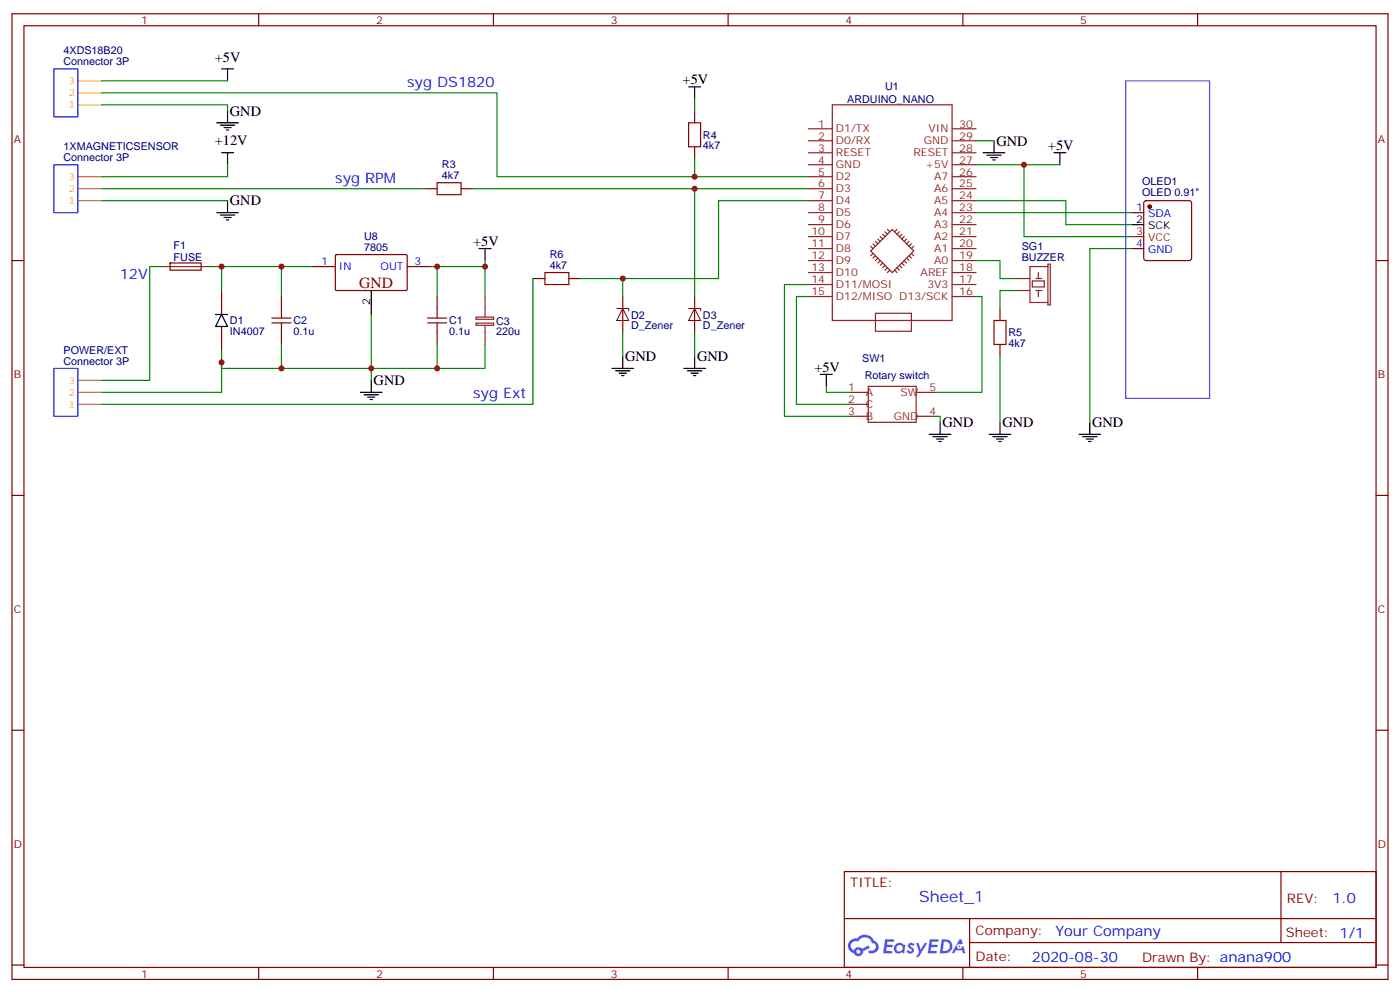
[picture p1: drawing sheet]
<svg xmlns="http://www.w3.org/2000/svg" width="412mm" height="292mm" viewBox="0 0 412 292" stroke-linecap="round" stroke-linejoin="round" font-family="sans-serif">
<g fill="none" stroke="#870000" stroke-width=".35">
<path d="M3.5 4.1h405.4v284.3h-405.4zM7.1 7.6h398.2v277.3h-398.2zM76.2 4.1v3.5M145.3 4.1v3.5M214.5 4.1v3.5M283.6 4.1v3.5M352.8 4.1v3.5M3.5 76.7h3.6M405.3 76.7h3.6M3.5 145.9h3.6M405.3 145.9h3.6M3.5 215h3.6"/>
<path d="M405.3 215h3.6M248.7 256.6h156.6v28.3h-156.6zM377.3 256.7v20.8M248.7 270.5h156.5M285.6 277.5h119.6M285.6 270.5v14.1M3.5 284.2h3.6M76.2 284.9v3.5M145.3 284.9v3.5M214.5 284.9v3.5M283.6 284.9v3.5M352.8 284.9v3.5"/>
<path d="M405.3 284.2h3.6"/>
</g>
<g fill="#5487ff">
<path d="M267.7 277.8a1.22 1.22 0 0 1 1.7 .3l-.4 .6a.47 .47 0 0 0-.3-.4 .47 .47 0 0 0-.5 .1l.1 .3a1.14 1.14 0 0 1 .8 1.7 1.14 1.14 0 0 1-1.9 0l-.2-.2 .5-.5 .7 .4a.29 .29 0 0 0 .3-.2 .29 .29 0 0 0-.2-.4 1.04 1.04 0 0 1-.6-1.7z"/>
<path d="M260.7 276.6h2.4l.3 .2-.2 .5h-1.8l-.1 .9h1.5l.3 .3-.3 .4h-1.6l-.2 1.1 1.7 .1 .2 .3-.2 .3h-2.6z"/>
<path d="M273.8 276.6h2.4l.3 .2-.1 .5h-1.8l-.2 .9h1.6l.3 .3-.4 .4h-1.6l-.1 1.1 1.7 .1 .2 .3-.2 .3h-2.6z"/>
<path d="M282.6 276.6h.7l.3 1.2-.6 .3a.69 .69 0 0 0-1 .3 .69 .69 0 0 0 .4 1 .69 .69 0 0 0 .9-.6l.5-.3 .6 2.2h-.8l-.2-.9h-1.8l-.5 .9h-.8z"/>
<path d="M269.8 277.7h.8l.6 1.8 1.1-1.8h.9l-2.6 4.1h-.8l.9-1.5z"/>
<path d="M277.4 276.6l-.6 4.1h1.3a2.11 2.11 0 0 0 2.5-2.1 2.11 2.11 0 0 0-2.5-2zM278.1 277.3a1.39 1.39 0 0 1 1.7 1.4 1.39 1.39 0 0 1-1.8 1.3h-.3z"/>
<path d="M263.7 278.2a1.54 1.54 0 0 0-.1 2.1 1.54 1.54 0 0 0 2.2 .2l.6 .2 .3-2.3-.2-.2-.4-.1a1.49 1.49 0 0 0-2.4 .1zM264 279.2a.94 .94 0 0 1 1.8 0 .94 .94 0 0 1-1.8 0z"/>
<path d="M250.4 276.9a2.18 2.18 0 0 0 1.1 3.8 1.44 1.44 0 0 0 1.6 .9 1.44 1.44 0 0 0 1.2-1.5l2-1-.5-.7-1.9 .9a1.47 1.47 0 0 0-2.4 .5 1.39 1.39 0 0 1-.7-2 1.39 1.39 0 0 1 2-.4 2.12 2.12 0 0 1 2.2-1.3 2.12 2.12 0 0 1 1.9 1.6 1.14 1.14 0 0 1 1.1 1.5 1.14 1.14 0 0 1-1.7 .7 .43 .43 0 0 0-.5 .3 .43 .43 0 0 0 .4 .5 1.98 1.98 0 0 0 2.5-1.2 1.98 1.98 0 0 0-1.2-2.5 3.1 3.1 0 0 0-5.3-.7l-.9 .1zM252.3 280.2a.55 .55 0 0 1 1.1 0 .55 .55 0 0 1-1.1 0z"/>
<circle cx="282.6" cy="278.7" r=".26"/>
</g>
<g fill="none" stroke="#8c2424" stroke-width=".35">
<path d="M238.1 37.9h7.1M245.2 30.9h35.3v63.5h-35.3zM280.5 37.9h7M238.1 59.1h7.1M238.1 55.6h7.1M238.1 52h7.1M238.1 48.5h7.1M238.1 45h7.1M238.1 41.5h7.1M280.5 59.1h7M280.5 55.6h7M280.5 52h7"/>
<path d="M280.5 48.5h7M280.5 45h7M280.5 41.5h7M47.6 78.5h14.1M238.1 76.7h7.1M238.1 73.2h7.1M238.1 69.7h7.1M238.1 66.1h7.1M238.1 62.6h7.1M256.5 73.9l6.3-6.3 6.4 6.3-6.4 6.4zM256.5 72.5l.7 .7M257.2 74.6l-.7 .7"/>
<path d="M257.2 71.8l.7 .7M257.9 71.1l.7 .7M257.9 75.3l-.7 .7M258.6 70.4l.7 .7M258.6 76l-.7 .7M259.3 69.7l.7 .7M259.3 76.7l-.7 .7M260 69l.7 .7M260 77.4l-.7 .7M260.7 68.3l.7 .7M260.7 78.1l-.7 .7M261.4 67.6l.7 .7"/>
<path d="M261.4 78.8l-.7 .8M262.1 79.6l-.7 .7M263.5 79.6l.7 .7M264.2 78.8l.7 .8M264.2 67.6l-.7 .7M264.9 78.1l.7 .7M264.9 68.3l-.7 .7M265.6 77.4l.7 .7M265.6 69l-.7 .7M266.3 76.7l.8 .7M266.3 69.7l-.7 .7M267.1 76l.7 .7"/>
<path d="M267.1 70.4l-.8 .7M267.8 75.3l.7 .7M267.8 71.1l-.7 .7M268.5 74.6l.7 .7M268.5 71.8l-.7 .7M269.2 72.5l-.7 .7M280.5 76.7h7M280.5 73.2h7M280.5 69.7h7M280.5 66.1h7M280.5 62.6h7M308.7 78.5h-5.3v10.6h5.3"/>
<path d="M308.7 77.8h.7v12h-.7zM140.2 93.4h5.2v.6h-5.2zM140.2 95.1h5.2v.7h-5.2zM142.9 87.3v6M142.9 95.8v5.6M238.1 83.8h7.1M238.1 80.3h7.1M238.1 87.3h7.1M257.9 92.3h10.6v5.2h-10.6zM280.5 83.8h7M280.5 80.3h7M280.5 87.3h7"/>
<path d="M299.9 82h3.5M299.9 85.5h3.5M304.1 82.7h3.5v1.8h-3.5zM305.2 82h1.7M305.2 85.5h1.7M305.9 80.3v1.7M305.9 85.5v1.8M250.5 115.5h5.3M250.5 119.1h5.3M255.8 113.8h14.1v10.6h-14.1zM269.9 115.5h5.3M250.5 122.6h5.3"/>
<path d="M269.9 122.6h5.3"/>
</g>
<g fill="none" stroke="#870000" stroke-width=".35">
<path d="M204.6 32.6v3.6M125.2 55.6h3.6M135.8 55.6h3.5M204.6 43.2v3.5M337.1 59.3l.5-.2h12.7l.5 .2 .2 .5v16.2l-.2 .5-.5 .2h-12.7l-.5-.2-.2-.5v-16.2zM50.1 77.4h9.1l.1 2.1-9.2 .1zM91.7 78.5h7.1M98.8 75.1l.3-.1h20.7l.1 .3v10.1l-.3 .1h-20.6l-.2-.3zM119.9 78.5h7.1M333.4 62.6h3.5M333.4 73.2h3.5M65.3 85.5v7.1"/>
<path d="M65.3 96.1v7.1M82.9 87.3v3.5M82.9 97.9v3.5M128.8 87.3v3.5M128.8 97.9v3.5M157 82h3.5M167.6 82h3.5M294.6 90.8v3.6M294.6 101.4v3.6"/>
</g>
<circle cx="338.7" cy="60.9" r=".53" fill="#870000" stroke="#870000" stroke-width=".35"/>
<g fill="none" stroke="#000" stroke-width=".35">
<path d="M63.9 36.2h6.3M64.9 36.9h4.2M65.3 20.3h3.5M66 37.6h2.1M66.7 38.3h.7M67 20.3v3.5M67 32.6v3.6M202.8 25.6h3.6M204.6 25.6v3.5M65.3 45h3.5M67 45v3.5M67 59.1v3.5"/>
<path d="M289.6 45h6.4M290.7 45.7h4.2M291.7 46.4h2.2M292.5 47.1h.7M292.8 41.5v3.5M310.4 45h3.6M312.2 45v3.5M63.9 62.6h6.3M64.9 63.3h4.2M66 64h2.1M66.7 64.7h.7M141.1 73.2h3.5"/>
<path d="M142.9 73.2v3.5M333.4 66.1h3.5M63.5 92.6h3.5M65.3 92.6l1.7 3.5h-3.5zM109.4 85.5v7.1M106.2 115.5h6.3M107.2 116.2h4.3M108.3 116.9h2.1M109 117.7h.7M109.4 112v3.5M180.3 108.5h6.3M181.3 109.2h4.3"/>
<path d="M182.4 109.9h2.1M183.1 110.6h.7M183.4 105v3.5M201.4 108.5h6.4M202.5 109.2h4.2M203.6 109.9h2.1M204.3 110.6h.7M204.6 105v3.5M241.7 110.2h3.5M243.4 110.2v3.6M273.8 127.9h6.3M274.8 128.6h4.2"/>
<path d="M275.9 129.3h2.1M276.6 130h.7M276.9 124.4v3.5M291.4 127.9h6.3M292.5 128.6h4.2M293.5 129.3h2.1M294.2 130h.7M294.6 124.4v3.5M317.9 127.9h6.3M318.9 128.6h4.2M320 129.3h2.1M320.7 130h.7"/>
<path d="M321 124.4v3.5"/>
</g>
<path d="M333.4 69.7h3.5" fill="none" stroke="#f00" stroke-width=".35"/>
<g fill="none" stroke="#008700" stroke-width=".35">
<path d="M30 27.3h116.4v24.7h58.2M30 30.9h37v1.7M30 23.8h37M204.6 29.1v3.5M30 59.1h37M30 55.6h95.2M67 48.5v3.5h-37M139.3 55.6h65.3v31.7M204.6 46.7v5.3h33.5M204.6 55.6h33.5M238.1 59.1h-26.4v22.9h-40.6M287.5 59.1h26.5v7h19.4"/>
<path d="M287.5 41.5h5.3M287.5 48.5h24.7M301.6 48.5v21.2h31.8M47.6 78.5h-3.5v33.5h-14.1M61.7 78.5h30M65.3 78.5v7M82.9 78.5v8.8M127 78.5h1.8v8.8M142.9 76.7v1.8h-14.1M142.9 78.5v8.8M287.5 76.7h7.1v5.3h5.3M287.5 62.6h45.9"/>
<path d="M333.4 73.2h-12.4v51.2M109.4 92.6v19.4M157 82v37.1h-127M183.4 82v5.3M183.4 97.9v7.1M204.6 97.9v7.1M238.1 87.3h-3.5v31.8h15.9M238.1 83.8h-7v38.8h19.4M287.5 87.3h1.8v28.2h-14.1M299.9 85.5h-5.3v5.3M65.3 106.7v8.8h-35.3M82.9 101.4v7.1"/>
<path d="M128.8 101.4v7.1h-63.5v-5.3M142.9 101.4v7.1h-14.1M243.4 113.8v1.7h7.1M294.6 105v19.4M275.2 122.6h1.7v1.8"/>
</g>
<path d="M202.8 36.2h3.6v7h-3.6zM128.8 53.8h7v3.5h-7zM80.1 95.1h5.6M80.1 93.7h5.6M82.9 90.8v2.9M82.9 95.1v2.8M125.9 95.1h5.7M125.9 93.7h5.7M128.8 90.8v2.9M128.8 95.1v2.8M160.5 80.3h7.1v3.5h-7.1zM292.8 94.4h3.5v7h-3.5z" fill="none" stroke="#a10000" stroke-width=".35"/>
<path d="M22.9 30.9h7.1M22.9 27.3h7.1M22.9 23.8h7.1M22.9 59.1h7.1M22.9 55.6h7.1M22.9 52h7.1M22.9 119.1h7.1M22.9 115.5h7.1M22.9 112h7.1" fill="none" stroke="#f90" stroke-width=".35"/>
<path d="M15.9 20.3h7v14.1h-7zM15.9 48.5h7v14.1h-7zM15.9 108.5h7v14.1h-7z" fill="none" stroke="#00f" stroke-width=".35"/>
<path d="M331.6 23.8h24.7v93.5h-24.7z" fill="none" stroke="#90f" stroke-width=".35"/>
<path d="M183.4 87.3v10.6M204.6 87.3v10.6" fill="none" stroke="#850000" stroke-width=".35"/>
<path d="M181.7 90.8h3.5v.7M183.4 90.8l1.8 3.6h-3.5zM202.8 90.8h3.6v.7M204.6 90.8l1.8 3.6h-3.6z" fill="none" stroke="#850000" stroke-width=".29"/>
<g fill="#c00">
<circle cx="65.3" cy="78.5" r=".88"/>
<circle cx="109.4" cy="108.5" r=".88"/>
<circle cx="82.9" cy="78.5" r=".88"/>
<circle cx="82.9" cy="108.5" r=".88"/>
<circle cx="301.6" cy="48.5" r=".88"/>
<circle cx="128.8" cy="78.5" r=".88"/>
<circle cx="204.6" cy="52" r=".88"/>
<circle cx="142.9" cy="78.5" r=".88"/>
<circle cx="65.3" cy="106.7" r=".88"/>
<circle cx="128.8" cy="108.5" r=".88"/>
<circle cx="183.4" cy="82" r=".88"/>
<circle cx="204.6" cy="55.6" r=".88"/>
</g>
<text font-size="4.6" fill="#800" x="105.8" y="84.8">GND</text>
<text font-size="4.6" fill="#00f" x="270.8" y="265.7">Sheet_1</text>
<g font-size="4.2">
<text x="63.2" y="18.1">+5V</text>
<text x="201.1" y="24.9">+5V</text>
<text x="67.7" y="34">GND</text>
<text x="63.2" y="42.8">+12V</text>
<text x="293.5" y="42.9">GND</text>
<text x="308.7" y="44.3">+5V</text>
<text x="67.7" y="60.5">GND</text>
<text x="139.3" y="72.5">+5V</text>
<text x="184.1" y="106.3">GND</text>
<text x="205.3" y="106.3">GND</text>
<text x="110.1" y="113.4">GND</text>
<text x="239.9" y="109.5">+5V</text>
<text x="277.6" y="125.8">GND</text>
<text x="295.3" y="125.8">GND</text>
<text x="321.7" y="125.8">GND</text>
</g>
<g font-size="4.2" fill="#00f">
<text x="119.9" y="25.6">syg DS1820</text>
<text x="98.8" y="53.8">syg RPM</text>
<text x="35.3" y="82">12V</text>
<text x="139.3" y="117.3">syg Ext</text>
<text x="392.5" y="265.9">1.0</text>
<text x="310.9" y="275.5">Your Company</text>
<text x="304" y="283.3">2020-08-30</text>
</g>
<g font-size="3.9" fill="#800">
<text x="250.5" y="261.2">TITLE:</text>
<text x="379.1" y="265.9">REV:</text>
<text x="287.4" y="275.4">Company:</text>
<text x="378.7" y="276">Sheet: 1/1</text>
<text x="287.4" y="283.1">Date:</text>
<text x="336.4" y="283.2">Drawn By: anana900</text>
</g>
<g font-size="3.2" fill="#800">
<text x="41.6" y="7.1">1</text>
<text x="110.8" y="7.1">2</text>
<text x="179.9" y="7.1">3</text>
<text x="249.1" y="7.1">4</text>
<text x="318.2" y="7.1">5</text>
<text x="4.1" y="42.2">A</text>
<text x="405.9" y="42.2">A</text>
<text x="4.1" y="111.3">B</text>
<text x="405.9" y="111.3">B</text>
<text x="4.1" y="180.4">C</text>
<text x="405.9" y="180.4">C</text>
<text x="4.1" y="249.6">D</text>
<text x="405.9" y="249.6">D</text>
<text x="41.6" y="287.9">1</text>
<text x="110.8" y="287.9">2</text>
<text x="179.9" y="287.9">3</text>
<text x="249.1" y="287.9">4</text>
<text x="318.2" y="287.9">5</text>
</g>
<g font-size="3.2" fill="#000080">
<text x="18.7" y="16">4XDS18B20</text>
<text x="18.7" y="19.2">Connector 3P</text>
<text x="260.7" y="26.6">U1</text>
<text x="249.6" y="30.3">ARDUINO_NANO</text>
<text x="207.1" y="40.8">R4</text>
<text x="18.7" y="47.4">Connector 3P</text>
<text x="18.7" y="44.2">1XMAGNETICSENSOR</text>
<text x="207.1" y="44">4k7</text>
<text x="130.2" y="52.7">4k7</text>
<text x="130.2" y="49.6">R3</text>
<text x="336.4" y="57.7">OLED 0.91&quot;</text>
<text x="336.4" y="54.5">OLED1</text>
<text x="107.3" y="70.7">U8</text>
<text x="51.2" y="76.7">FUSE</text>
<text x="51.2" y="73.2">F1</text>
<text x="107.3" y="73.9">7805</text>
<text x="161.9" y="76">R6</text>
<text x="301" y="76.7">BUZZER</text>
<text x="301" y="73.6">SG1</text>
<text x="161.9" y="79.2">4k7</text>
<text x="67.7" y="95.5">D1</text>
<text x="86.4" y="95.5">C2</text>
<text x="132.3" y="95.5">C1</text>
<text x="146.1" y="95.6">C3</text>
<text x="185.9" y="93.8">D2</text>
<text x="207.1" y="93.8">D3</text>
<text x="67.7" y="98.7">IN4007</text>
<text x="86.4" y="98.7">0.1u</text>
<text x="132.3" y="98.7">0.1u</text>
<text x="146.1" y="98.8">220u</text>
<text x="185.9" y="97">D_Zener</text>
<text x="207.1" y="97">D_Zener</text>
<text x="297" y="99">R5</text>
<text x="18.7" y="107.4">Connector 3P</text>
<text x="18.7" y="104.2">POWER/EXT</text>
<text x="254" y="106.7">SW1</text>
<text x="297" y="102.2">4k7</text>
<text x="254.7" y="111.5">Rotary switch</text>
</g>
<g font-size="3.2" fill="#f90">
<text x="20.3" y="28.4">2</text>
<text x="20.3" y="24.9">3</text>
<text x="20.3" y="31.9">1</text>
<text x="20.3" y="53.1">3</text>
<text x="20.3" y="56.6">2</text>
<text x="20.3" y="60.1">1</text>
<text x="20.3" y="113.1">3</text>
<text x="20.3" y="116.6">2</text>
<text x="20.3" y="120.1">1</text>
</g>
<g font-size="3.2" fill="#8d2323">
<text x="241" y="41.1">2</text>
<text x="241" y="37.6">1</text>
<text x="246.2" y="39">D1/TX</text>
<text x="273.5" y="39">VIN</text>
<text x="282.6" y="37.6">30</text>
<text x="282.6" y="41.1">29</text>
<text x="241" y="44.6">3</text>
<text x="246.2" y="46">RESET</text>
<text x="246.2" y="42.5">D0/RX</text>
<text x="269.1" y="46">RESET</text>
<text x="272.1" y="42.5">GND</text>
<text x="282.6" y="44.6">28</text>
<text x="241" y="51.7">5</text>
<text x="241" y="48.2">4</text>
<text x="246.2" y="53.1">D2</text>
<text x="246.2" y="49.6">GND</text>
<text x="272.6" y="49.6">+5V</text>
<text x="275.2" y="53.1">A7</text>
<text x="282.6" y="48.2">27</text>
<text x="282.6" y="51.7">26</text>
<text x="241" y="58.7">7</text>
<text x="241" y="55.2">6</text>
<text x="246.2" y="56.6">D3</text>
<text x="275.2" y="56.6">A6</text>
<text x="282.6" y="55.2">25</text>
<text x="282.6" y="58.7">24</text>
<text x="241" y="65.8">9</text>
<text x="241" y="62.3">8</text>
<text x="246.2" y="63.7">D5</text>
<text x="246.2" y="60.1">D4</text>
<text x="275.2" y="60.1">A5</text>
<text x="275.2" y="63.7">A4</text>
<text x="282.6" y="62.3">23</text>
<text x="282.6" y="65.8">22</text>
<text x="239" y="69.3">10</text>
<text x="246.2" y="70.7">D7</text>
<text x="246.2" y="67.2">D6</text>
<text x="275.2" y="67.2">A3</text>
<text x="275.2" y="70.7">A2</text>
<text x="282.6" y="69.3">21</text>
<text x="239" y="76.4">12</text>
<text x="239" y="72.8">11</text>
<text x="246.2" y="77.8">D9</text>
<text x="246.2" y="74.3">D8</text>
<text x="275.2" y="74.3">A1</text>
<text x="275.2" y="77.8">A0</text>
<text x="282.6" y="72.8">20</text>
<text x="282.6" y="76.4">19</text>
<text x="239" y="83.4">14</text>
<text x="239" y="79.9">13</text>
<text x="246.2" y="81.3">D10</text>
<text x="271.2" y="81.3">AREF</text>
<text x="282.6" y="79.9">18</text>
<text x="282.6" y="83.4">17</text>
<text x="239" y="87">15</text>
<text x="246.2" y="84.8">D11/MOSI</text>
<text x="246.2" y="88.4">D12/MISO D13/SCK</text>
<text x="273.2" y="84.8">3V3</text>
<text x="282.6" y="87">16</text>
<text x="249.9" y="115.2">1</text>
<text x="249.9" y="118.7">2</text>
<text x="255.1" y="116.6">A</text>
<text x="265.3" y="116.6">SW</text>
<text x="273.8" y="115.2">5</text>
<text x="249.9" y="122.2">3</text>
<text x="255.1" y="120.1">C</text>
<text x="255.1" y="123.6">B</text>
<text x="263.3" y="123.6">GND</text>
<text x="273.8" y="122.2">4</text>
</g>
<g font-size="3.2" fill="#00f">
<text x="334.7" y="62.3">1</text>
<text x="338.2" y="64">SDA</text>
<text x="334.7" y="72.8">4</text>
<text x="338.2" y="74.6">GND</text>
<text x="94.6" y="78.1">1</text>
<text x="99.8" y="79.6">IN</text>
<text x="112.1" y="79.6">OUT</text>
<text x="122.1" y="78.1">3</text>
</g>
<g font-size="3.2">
<text x="334.7" y="65.8">2</text>
<text x="338.2" y="67.6">SCK</text>
<text x="109" y="89.7" transform="rotate(-90 109 89.7)">2</text>
</g>
<g font-size="3.2" fill="#f00">
<text x="334.7" y="69.3">3</text>
<text x="338.2" y="71.1">VCC</text>
</g>
</svg>
